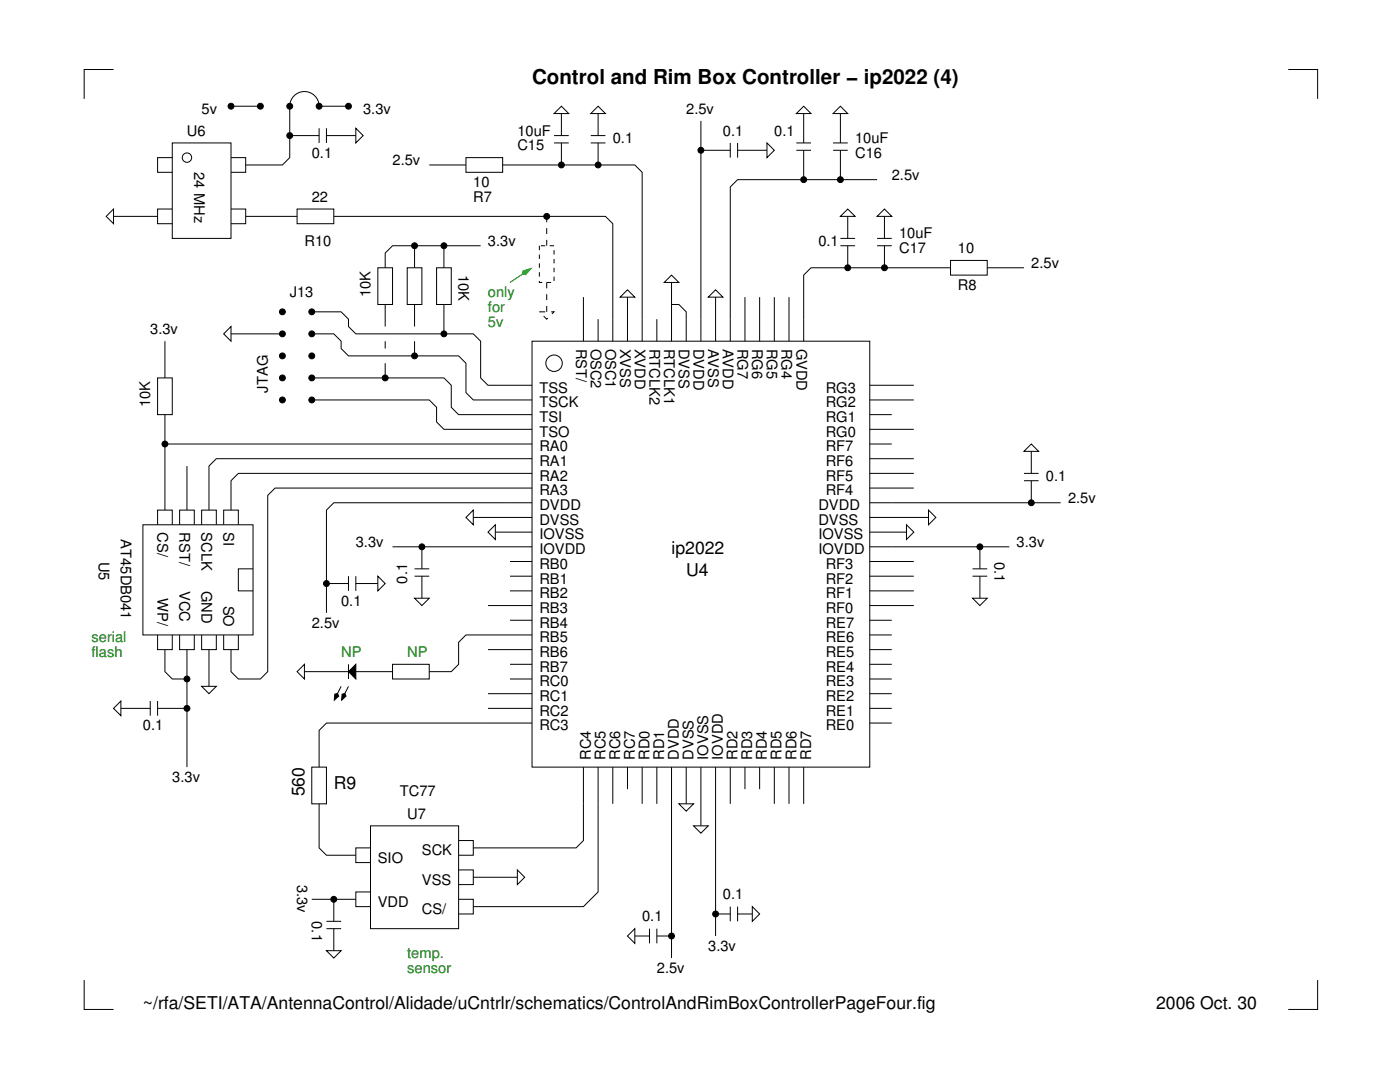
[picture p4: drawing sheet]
<svg xmlns="http://www.w3.org/2000/svg" width="279mm" height="216mm" viewBox="0 0 279 216" stroke-linecap="round" stroke-linejoin="round" font-family="sans-serif">
<g fill="none" stroke="#000" stroke-width=".2">
<path d="M22.7 13.9h-5.9v5.8M257.1 13.9h5.9v5.8M34.4 28.5h11.7v19.1h-11.7zM34.4 31.5h-3v2.9h3M46.1 31.5h2.9v2.9h-2.9M46.1 21.2h5.9M57.8 27.1h5.9M63.7 25.6v2.9M65.2 27.1h5.8M65.2 25.6v2.9M69.5 21.2h-5.8a2.93 2.93 0 0 0-2.9-2.9 2.93 2.93 0 0 0-3 2.9v10.3l-1.4 1.4h-7.4M71 25.6l1.5 1.5-1.5 1.4z"/>
<path d="M85.7 32.9h7.3M93 31.5h7.3v2.9h-7.3zM100.3 32.9h26.4l1.5 1.5v33.7M110.6 27.1h2.9M110.6 28.5h2.9M112 21.2l1.5 1.5h-2.9zM112 22.7v4.4M112 28.5v4.4M117.9 22.7l1.5-1.5 1.4 1.5zM117.9 27.1h2.9M117.9 28.5h2.9M119.4 22.7v4.4"/>
<path d="M119.4 28.5v4.4M139.9 24.1v44M139.9 30h5.8M145.7 28.5v3M147.2 28.5v3M147.2 30h5.9M153.1 28.5l1.4 1.5-1.4 1.5zM158.9 22.7l1.5-1.5 1.5 1.5zM158.9 28.5h3M158.9 30h3M160.4 22.7v5.8M160.4 30v5.8"/>
<path d="M166.3 28.5h2.9M166.3 30h2.9M167.7 21.2l1.5 1.5h-2.9zM167.7 22.7v5.8M167.7 30v5.8M175 35.8h-27.8l-1.5 1.5v30.8M22.7 41.7v2.9l-1.5-1.4zM22.7 43.2h8.7M34.4 41.7h-3v2.9h3M46.1 41.7h2.9v2.9h-2.9M49 43.2h10.3M59.3 41.7h7.3v2.9h-7.3z"/>
<path d="M66.6 43.2h54.2l1.5 1.4v23.5M75.4 53.4h2.9v7.4h-2.9zM81.3 53.4h2.9v7.4h-2.9zM82.7 49v4.4M87.1 53.4h3v7.4h-3zM88.6 49v4.4M95.9 49h-17.6l-1.4 1.5v2.9M116.4 59.3v8.8M123.8 59.3l1.4-1.5 1.5 1.5zM125.2 59.3v8.8M132.6 56.4l1.4-1.5 1.5 1.5zM134 56.4v11.7"/>
<path d="M141.3 59.3l1.5-1.5 1.5 1.5zM142.8 59.3v8.8M148.7 59.3v8.8M151.6 59.3v8.8M154.5 59.3v8.8M157.5 59.3v8.8M167.7 47.6h2.9M167.7 49h2.9M169.2 41.7l1.4 1.5h-2.9zM169.2 43.2v4.4M169.2 49v4.4M175 47.6h3"/>
<path d="M175 49h3M176.5 41.7l1.5 1.5h-3zM176.5 43.2v4.4M176.5 49v4.4M189.7 52h7.3v2.9h-7.3zM189.7 53.4h-27.8l-1.5 1.5v13.2M197 53.4h7.4M31.4 75.4h3v7.3h-3zM32.9 68.1v7.3M46.1 65.2v2.9l-1.5-1.5zM46.1 66.6h10.3M62.2 79.8h23.5l1.4 1.5v2.9l1.5 1.5h17.6"/>
<path d="M62.2 75.4h26.4l1.5 1.5v4.4l1.4 1.4h14.7M62.2 66.6h4.4l1.5 1.5v1.4l1.4 1.5h22l1.5 1.5v5.8l1.5 1.5h11.7M62.2 62.2h5.9l1.4 1.5v1.5l1.5 1.4h23.5l1.4 1.5v7.3l1.5 1.5h8.8M76.9 60.8v4.4M76.9 68.1v1.4M76.9 72.5v2.9M82.7 60.8v4.4M82.7 68.1v2.9M88.6 60.8v5.8M106.2 68.1h67.4v85h-67.4zM119.4 63.7v4.4M131.1 63.7v4.4"/>
<path d="M134 60.8h1.5l1.4 1.4v5.9M173.6 76.9h8.8M173.6 79.8h8.8M32.9 88.6h73.3M32.9 82.7v19.1M37.3 93v8.8M106.2 94.5h-58.6l-1.5 1.4v5.9M106.2 91.5h-63l-1.5 1.5v8.8M106.2 97.4h-51.3l-1.5 1.5v35.1l-1.4 1.5h-4.4l-1.5-1.5v-4.4M173.6 82.7h4.4M173.6 85.7h8.8M173.6 88.6h4.4"/>
<path d="M173.6 91.5h8.8M173.6 94.5h8.8M173.6 97.4h8.8M204.4 94.5h2.9M204.4 95.9h2.9M205.8 88.6l1.5 1.5h-2.9zM205.8 90.1v4.4M205.8 95.9v4.4M28.5 104.7h22v22h-22zM31.4 104.7v-2.9h3v2.9M35.8 104.7v-2.9h3v2.9M40.2 104.7v-2.9h3v2.9"/>
<path d="M44.6 104.7v-2.9h3v2.9M50.5 113.5h-2.9v4.4h2.9M65.2 116.4h4.3M69.5 115v2.9M71 116.4h4.4M71 115v2.9M75.4 115l1.5 1.4-1.5 1.5zM78.3 109.1h27.9M82.7 119.4h3l-1.5 1.4zM82.7 115h3M82.7 113.5h3M84.2 109.1v4.4"/>
<path d="M84.2 115v4.4M94.5 101.8v2.9l-1.5-1.5zM94.5 103.2h11.7M97.4 106.2l1.5-1.5v2.9zM98.9 106.2h7.3M101.8 112h4.4M101.8 115h4.4M101.8 117.9h4.4M106.2 100.3h-39.6l-1.4 1.5v20.5M173.6 100.3h38.1M173.6 103.2h11.7M173.6 106.2h7.3"/>
<path d="M173.6 109.1h27.8M173.6 112h8.8M173.6 115h8.8M173.6 117.9h8.8M180.9 104.7l1.5 1.5-1.5 1.4zM185.3 101.8l1.5 1.4-1.5 1.5zM194.1 119.4h2.9l-1.4 1.4zM194.1 115h2.9M194.1 113.5h2.9M195.6 109.1v4.4M195.6 115v4.4M30 139.9v2.9"/>
<path d="M31.4 126.7v2.9h3v-2.9M31.4 139.9v2.9M32.9 129.6v4.4l1.5 1.5h2.9M35.8 126.7v2.9h3v-2.9M37.3 129.6v23.5M40.2 137h3l-1.5 1.4zM40.2 126.7v2.9h3v-2.9M41.7 129.6v7.4M44.6 126.7v2.9h3v-2.9M97.4 120.8h8.8M97.4 126.7h8.8M97.4 129.6h8.8"/>
<path d="M97.4 138.4h8.8M101.8 123.8h4.4M101.8 132.6h4.4M101.8 135.5h4.4M173.6 120.8h8.8M173.6 123.8h4.4M173.6 126.7h4.4M173.6 129.6h4.4M173.6 132.6h4.4M173.6 135.5h4.4M173.6 138.4h4.4M22.7 141.3l1.4-1.4v2.9z"/>
<path d="M24.1 141.3h5.9M31.4 141.3h5.9M97.4 141.3h8.8M97.4 144.3h8.8M116.4 153.1v7.3M119.4 153.1v7.3M122.3 153.1v7.3M125.2 153.1v4.4M128.2 153.1v7.3M131.1 153.1v7.3M134 153.1v38.1M136.9 153.1v7.3"/>
<path d="M139.9 153.1v11.7M142.8 153.1v33.7M145.7 153.1v7.3M148.7 153.1v4.4M151.6 153.1v4.4M154.5 153.1v7.3M157.5 153.1v7.3M160.4 153.1v7.3M173.6 141.3h4.4M173.6 144.3h4.4M135.5 160.4h2.9l-1.5 1.5zM138.4 164.8h2.9l-1.4 1.5z"/>
<path d="M16.8 195.6v5.8h5.9M126.7 185.3v2.9l-1.5-1.4zM126.7 186.8h2.9M129.6 185.3v2.9M131.1 185.3v2.9M131.1 186.8h2.9M142.8 182.4h2.9M145.7 180.9v2.9M147.2 182.4h2.9M147.2 180.9v2.9M150.1 180.9l1.5 1.5-1.5 1.4zM263 195.6v5.8h-5.9"/>
<circle cx="37.3" cy="31.5" r=".94"/>
<circle cx="46.1" cy="21.2" r=".59"/>
<circle cx="52" cy="21.2" r=".59"/>
<circle cx="57.8" cy="21.2" r=".59"/>
<circle cx="57.8" cy="27.1" r=".59"/>
<circle cx="63.7" cy="21.2" r=".59"/>
<circle cx="69.5" cy="21.2" r=".59"/>
<circle cx="112" cy="32.9" r=".59"/>
<circle cx="119.4" cy="32.9" r=".59"/>
<circle cx="139.9" cy="30" r=".59"/>
<circle cx="160.4" cy="35.8" r=".59"/>
<circle cx="167.7" cy="35.8" r=".59"/>
<circle cx="82.7" cy="49" r=".59"/>
<circle cx="88.6" cy="49" r=".59"/>
<circle cx="109.1" cy="43.2" r=".59"/>
<circle cx="169.2" cy="53.4" r=".59"/>
<circle cx="176.5" cy="53.4" r=".59"/>
<circle cx="56.4" cy="71" r=".59"/>
<circle cx="56.4" cy="62.2" r=".59"/>
<circle cx="56.4" cy="79.8" r=".59"/>
<circle cx="56.4" cy="75.4" r=".59"/>
<circle cx="56.4" cy="66.6" r=".59"/>
<circle cx="62.2" cy="71" r=".59"/>
<circle cx="62.2" cy="62.2" r=".59"/>
<circle cx="62.2" cy="79.8" r=".59"/>
<circle cx="62.2" cy="75.4" r=".59"/>
<circle cx="62.2" cy="66.6" r=".59"/>
<circle cx="76.9" cy="75.4" r=".59"/>
<circle cx="82.7" cy="71" r=".59"/>
<circle cx="88.6" cy="66.6" r=".59"/>
<circle cx="110.6" cy="72.5" r="1.64"/>
<circle cx="32.9" cy="88.6" r=".59"/>
<circle cx="65.2" cy="116.4" r=".59"/>
<circle cx="84.2" cy="109.1" r=".59"/>
<circle cx="195.6" cy="109.1" r=".59"/>
<circle cx="205.8" cy="100.3" r=".59"/>
<circle cx="37.3" cy="135.5" r=".59"/>
<circle cx="37.3" cy="141.3" r=".59"/>
<circle cx="66.6" cy="179.4" r=".59"/>
<circle cx="134" cy="186.8" r=".59"/>
<circle cx="142.8" cy="182.4" r=".59"/>
</g>
<g fill="#000">
<circle cx="46.1" cy="21.2" r=".59"/>
<circle cx="52" cy="21.2" r=".59"/>
<circle cx="57.8" cy="21.2" r=".59"/>
<circle cx="57.8" cy="27.1" r=".59"/>
<circle cx="63.7" cy="21.2" r=".59"/>
<circle cx="69.5" cy="21.2" r=".59"/>
<circle cx="112" cy="32.9" r=".59"/>
<circle cx="119.4" cy="32.9" r=".59"/>
<circle cx="139.9" cy="30" r=".59"/>
<circle cx="160.4" cy="35.8" r=".59"/>
<circle cx="167.7" cy="35.8" r=".59"/>
<circle cx="82.7" cy="49" r=".59"/>
<circle cx="88.6" cy="49" r=".59"/>
<circle cx="109.1" cy="43.2" r=".59"/>
<circle cx="169.2" cy="53.4" r=".59"/>
<circle cx="176.5" cy="53.4" r=".59"/>
<circle cx="56.4" cy="71" r=".59"/>
<circle cx="56.4" cy="62.2" r=".59"/>
<circle cx="56.4" cy="79.8" r=".59"/>
<circle cx="56.4" cy="75.4" r=".59"/>
<circle cx="56.4" cy="66.6" r=".59"/>
<circle cx="62.2" cy="71" r=".59"/>
<circle cx="62.2" cy="62.2" r=".59"/>
<circle cx="62.2" cy="79.8" r=".59"/>
<circle cx="62.2" cy="75.4" r=".59"/>
<circle cx="62.2" cy="66.6" r=".59"/>
<circle cx="76.9" cy="75.4" r=".59"/>
<circle cx="82.7" cy="71" r=".59"/>
<circle cx="88.6" cy="66.6" r=".59"/>
<circle cx="32.9" cy="88.6" r=".59"/>
<circle cx="65.2" cy="116.4" r=".59"/>
<circle cx="84.2" cy="109.1" r=".59"/>
<circle cx="195.6" cy="109.1" r=".59"/>
<circle cx="205.8" cy="100.3" r=".59"/>
<circle cx="37.3" cy="135.5" r=".59"/>
<circle cx="37.3" cy="141.3" r=".59"/>
<circle cx="66.6" cy="179.4" r=".59"/>
<circle cx="134" cy="186.8" r=".59"/>
<circle cx="142.8" cy="182.4" r=".59"/>
</g>
<path d="M109.1 43.2v5.8M109.1 56.4v5.8M107.6 62.2h3l-1.5 1.5z" fill="none" stroke="#000" stroke-width=".2" stroke-dasharray="1.2" stroke-linecap="butt"/>
<path d="M107.6 49h3v7.4h-3z" fill="none" stroke="#000" stroke-width=".2" stroke-dasharray=".9" stroke-linecap="butt"/>
<path d="M106.2 53.4l-4.4 3" fill="none" stroke="#008f00" stroke-width=".2"/>
<path d="M104.4 54.1l1.6-.5-1.1 1.2-.7-.1z" fill-rule="evenodd" fill="#008f00"/>
<path d="M104.4 54.1l1.6-.5-1.1 1.2-.7-.1z" fill="none" stroke="#008f00" stroke-width=".2"/>
<g fill="none" stroke="#000" stroke-width=".2">
<path d="M60.8 132.6v2.9l-1.5-1.5zM60.8 134h17.5M66.8 138.5l.6-.1 .2 .5-.9 .8zM68.1 137l-1.5 2.9M68.3 138.5l.5-.1 .3 .5-.9 .8zM69.5 132.6v2.9M69.5 137l-1.4 2.9M71 132.6v2.9l-1.5-1.5zM78.3 132.6h7.4v2.9h-7.4zM97.4 126.7h-4.4l-1.5 1.5v4.4l-1.4 1.4h-4.4M62.2 153.1h3v7.3h-3zM97.4 144.3h-32.2l-1.5 1.4v7.4"/>
<path d="M62.2 179.4h8.8M63.7 160.4v8.8l1.5 1.5h5.8M66.6 179.4v4.4M73.9 164.8h17.6v20.5h-17.6zM73.9 178h-2.9v2.9h2.9M73.9 169.2h-2.9v2.9h2.9M91.5 179.4h3v3h-3M91.5 173.6h3v2.9h-3M91.5 167.7h3v3h-3M94.5 175h8.7M103.2 173.6l1.5 1.4-1.5 1.5zM116.4 160.4v7.3l-1.4 1.5h-20.5"/>
<path d="M119.4 160.4v17.6l-3 2.9h-21.9M65.2 189.7h2.9l-1.5 1.5zM65.2 183.8h2.9M65.2 185.3h2.9M66.6 185.3v4.4"/>
</g>
<g fill="#000">
<path d="M71 132.6v2.9l-1.5-1.5z"/>
<path d="M66.8 138.5l.6-.1 .2 .5-.9 .8z" fill-rule="evenodd"/>
<path d="M68.3 138.5l.5-.1 .3 .5-.9 .8z" fill-rule="evenodd"/>
</g>
<text font-size="4.1" x="106.2" y="16.8">Control and Rim Box Controller − ip2022 (4)</text>
<g font-size="3.5">
<text x="134" y="110.6">ip2022</text>
<text x="136.9" y="115">U4</text>
<text x="60.8" y="158.9" transform="rotate(-90 60.8 158.9)">560</text>
<text x="66.6" y="157.5">R9</text>
<text x="28.5" y="201.4">~/rfa/SETI/ATA/AntennaControl/Alidade/uCntrlr/schematics/ControlAndRimBoxControllerPageFour.fig</text>
<text x="230.7" y="201.4">2006 Oct. 30</text>
</g>
<g font-size="2.9">
<text x="40.2" y="22.7">5v</text>
<text x="72.5" y="22.7">3.3v</text>
<text x="136.9" y="22.7">2.5v</text>
<text x="37.3" y="27.1">U6</text>
<text x="103.2" y="27.1">10uF</text>
<text x="103.2" y="30">C15</text>
<text x="122.3" y="28.5">0.1</text>
<text x="144.3" y="27.1">0.1</text>
<text x="154.5" y="27.1">0.1</text>
<text x="170.6" y="28.5">10uF</text>
<text x="38.8" y="34.4" transform="rotate(90 38.8 34.4)">24 MHz</text>
<text x="62.2" y="31.5">0.1</text>
<text x="78.3" y="32.9">2.5v</text>
<text x="170.6" y="31.5">C16</text>
<text x="178" y="35.8">2.5v</text>
<text x="62.2" y="40.2">22</text>
<text x="94.5" y="37.3">10</text>
<text x="94.5" y="40.2">R7</text>
<text x="179.4" y="47.6">10uF</text>
<text x="60.8" y="49">R10</text>
<text x="97.4" y="49">3.3v</text>
<text x="163.3" y="49">0.1</text>
<text x="179.4" y="50.5">C17</text>
<text x="191.2" y="50.5">10</text>
<text x="205.8" y="53.4">2.5v</text>
<text x="57.8" y="59.3">J13</text>
<text x="73.9" y="59.3" transform="rotate(-90 73.9 59.3)">10K</text>
<text x="91.5" y="54.9" transform="rotate(90 91.5 54.9)">10K</text>
<text x="191.2" y="57.8">R8</text>
<text x="30" y="66.6">3.3v</text>
<text x="115" y="69.5" transform="rotate(90 115 69.5)">RST/</text>
<text x="117.9" y="69.5" transform="rotate(90 117.9 69.5)">OSC2</text>
<text x="120.8" y="69.5" transform="rotate(90 120.8 69.5)">OSC1</text>
<text x="123.8" y="69.5" transform="rotate(90 123.8 69.5)">XVSS</text>
<text x="126.7" y="69.5" transform="rotate(90 126.7 69.5)">XVDD</text>
<text x="129.6" y="69.5" transform="rotate(90 129.6 69.5)">RTCLK2</text>
<text x="132.6" y="69.5" transform="rotate(90 132.6 69.5)">RTCLK1</text>
<text x="135.5" y="69.5" transform="rotate(90 135.5 69.5)">DVSS</text>
<text x="138.4" y="69.5" transform="rotate(90 138.4 69.5)">DVDD</text>
<text x="141.3" y="69.5" transform="rotate(90 141.3 69.5)">AVSS</text>
<text x="144.3" y="69.5" transform="rotate(90 144.3 69.5)">AVDD</text>
<text x="147.2" y="69.5" transform="rotate(90 147.2 69.5)">RG7</text>
<text x="150.1" y="69.5" transform="rotate(90 150.1 69.5)">RG6</text>
<text x="153.1" y="69.5" transform="rotate(90 153.1 69.5)">RG5</text>
<text x="156" y="69.5" transform="rotate(90 156 69.5)">RG4</text>
<text x="158.9" y="69.5" transform="rotate(90 158.9 69.5)">GVDD</text>
<text x="30" y="81.3" transform="rotate(-90 30 81.3)">10K</text>
<text x="53.4" y="78.3" transform="rotate(-90 53.4 78.3)">JTAG</text>
<text x="107.6" y="78.3">TSS</text>
<text x="107.6" y="81.3">TSCK</text>
<text x="164.8" y="81.3">RG2</text>
<text x="164.8" y="78.3">RG3</text>
<text x="107.6" y="84.2">TSI</text>
<text x="107.6" y="87.1">TSO</text>
<text x="164.8" y="87.1">RG0</text>
<text x="164.8" y="84.2">RG1</text>
<text x="107.6" y="90.1">RA0</text>
<text x="107.6" y="93">RA1</text>
<text x="107.6" y="95.9">RA2</text>
<text x="164.8" y="90.1">RF7</text>
<text x="164.8" y="93">RF6</text>
<text x="164.8" y="95.9">RF5</text>
<text x="208.7" y="95.9">0.1</text>
<text x="107.6" y="98.9">RA3</text>
<text x="107.6" y="101.8">DVDD</text>
<text x="163.3" y="101.8">DVDD</text>
<text x="164.8" y="98.9">RF4</text>
<text x="213.1" y="100.3">2.5v</text>
<text x="24.1" y="107.6" transform="rotate(90 24.1 107.6)">AT45DB041</text>
<text x="31.4" y="106.2" transform="rotate(90 31.4 106.2)">CS/</text>
<text x="35.8" y="106.2" transform="rotate(90 35.8 106.2)">RST/</text>
<text x="40.2" y="106.2" transform="rotate(90 40.2 106.2)">SCLK</text>
<text x="44.6" y="106.2" transform="rotate(90 44.6 106.2)">SI</text>
<text x="107.6" y="104.7">DVSS</text>
<text x="107.6" y="107.6">IOVSS</text>
<text x="163.3" y="107.6">IOVSS</text>
<text x="163.3" y="104.7">DVSS</text>
<text x="19.7" y="112" transform="rotate(90 19.7 112)">U5</text>
<text x="71" y="109.1">3.3v</text>
<text x="107.6" y="110.6">IOVDD</text>
<text x="107.6" y="113.5">RB0</text>
<text x="163.3" y="110.6">IOVDD</text>
<text x="164.8" y="113.5">RF3</text>
<text x="198.5" y="112" transform="rotate(90 198.5 112)">0.1</text>
<text x="202.9" y="109.1">3.3v</text>
<text x="31.4" y="119.4" transform="rotate(90 31.4 119.4)">WP/</text>
<text x="35.8" y="117.9" transform="rotate(90 35.8 117.9)">VCC</text>
<text x="40.2" y="117.9" transform="rotate(90 40.2 117.9)">GND</text>
<text x="81.3" y="116.4" transform="rotate(-90 81.3 116.4)">0.1</text>
<text x="107.6" y="116.4">RB1</text>
<text x="107.6" y="119.4">RB2</text>
<text x="164.8" y="116.4">RF2</text>
<text x="164.8" y="119.4">RF1</text>
<text x="44.6" y="120.8" transform="rotate(90 44.6 120.8)">SO</text>
<text x="62.2" y="125.2">2.5v</text>
<text x="68.1" y="120.8">0.1</text>
<text x="107.6" y="122.3">RB3</text>
<text x="107.6" y="125.2">RB4</text>
<text x="164.8" y="122.3">RF0</text>
<text x="164.8" y="125.2">RE7</text>
<text x="107.6" y="128.2">RB5</text>
<text x="107.6" y="131.1">RB6</text>
<text x="164.8" y="128.2">RE6</text>
<text x="164.8" y="131.1">RE5</text>
<text x="107.6" y="134">RB7</text>
<text x="107.6" y="137">RC0</text>
<text x="164.8" y="134">RE4</text>
<text x="164.8" y="137">RE3</text>
<text x="107.6" y="139.9">RC1</text>
<text x="107.6" y="142.8">RC2</text>
<text x="164.8" y="139.9">RE2</text>
<text x="164.8" y="142.8">RE1</text>
<text x="28.5" y="145.7">0.1</text>
<text x="107.6" y="145.7">RC3</text>
<text x="164.8" y="145.7">RE0</text>
<text x="34.4" y="156">3.3v</text>
<text x="117.9" y="151.6" transform="rotate(-90 117.9 151.6)">RC4</text>
<text x="120.8" y="151.6" transform="rotate(-90 120.8 151.6)">RC5</text>
<text x="123.8" y="151.6" transform="rotate(-90 123.8 151.6)">RC6</text>
<text x="126.7" y="151.6" transform="rotate(-90 126.7 151.6)">RC7</text>
<text x="129.6" y="151.6" transform="rotate(-90 129.6 151.6)">RD0</text>
<text x="132.6" y="151.6" transform="rotate(-90 132.6 151.6)">RD1</text>
<text x="135.5" y="151.6" transform="rotate(-90 135.5 151.6)">DVDD</text>
<text x="138.4" y="151.6" transform="rotate(-90 138.4 151.6)">DVSS</text>
<text x="141.3" y="151.6" transform="rotate(-90 141.3 151.6)">IOVSS</text>
<text x="144.3" y="151.6" transform="rotate(-90 144.3 151.6)">IOVDD</text>
<text x="147.2" y="151.6" transform="rotate(-90 147.2 151.6)">RD2</text>
<text x="150.1" y="151.6" transform="rotate(-90 150.1 151.6)">RD3</text>
<text x="153.1" y="151.6" transform="rotate(-90 153.1 151.6)">RD4</text>
<text x="156" y="151.6" transform="rotate(-90 156 151.6)">RD5</text>
<text x="158.9" y="151.6" transform="rotate(-90 158.9 151.6)">RD6</text>
<text x="161.9" y="151.6" transform="rotate(-90 161.9 151.6)">RD7</text>
<text x="79.8" y="158.9">TC77</text>
<text x="81.3" y="163.3">U7</text>
<text x="75.4" y="172.1">SIO</text>
<text x="84.2" y="170.7">SCK</text>
<text x="59.3" y="176.5" transform="rotate(90 59.3 176.5)">3.3v</text>
<text x="84.2" y="176.5">VSS</text>
<text x="144.3" y="179.4">0.1</text>
<text x="62.2" y="183.8" transform="rotate(90 62.2 183.8)">0.1</text>
<text x="75.4" y="180.9">VDD</text>
<text x="84.2" y="182.4">CS/</text>
<text x="128.2" y="183.8">0.1</text>
<text x="141.3" y="189.7">3.3v</text>
<text x="131.1" y="194.1">2.5v</text>
</g>
<g font-size="2.9" fill="#008f00">
<text x="97.4" y="59.3">only</text>
<text x="97.4" y="62.2">for</text>
<text x="97.4" y="65.2">5v</text>
<text x="18.3" y="128.2">serial</text>
<text x="18.3" y="131.1">flash</text>
<text x="68.1" y="131.1">NP</text>
<text x="81.3" y="131.1">NP</text>
<text x="81.3" y="191.2">temp.</text>
<text x="81.3" y="194.1">sensor</text>
</g>
</svg>
